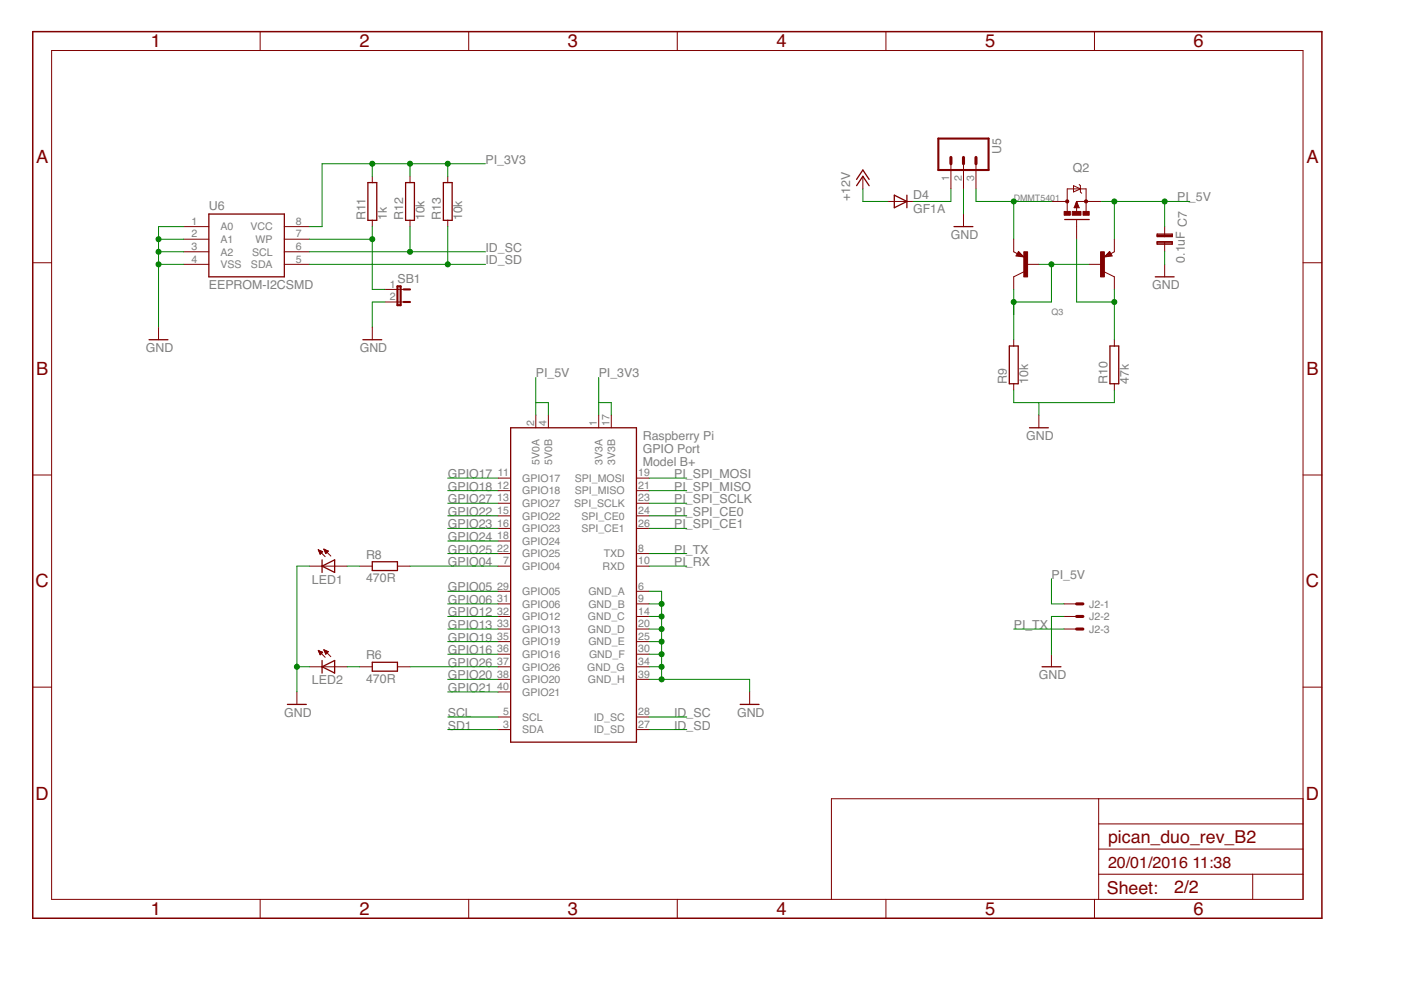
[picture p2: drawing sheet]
<svg xmlns="http://www.w3.org/2000/svg" width="297mm" height="210mm" viewBox="0 0 297 210" stroke-linecap="round" stroke-linejoin="round" font-family="sans-serif">
<g fill="none" stroke="#800000" stroke-width=".21">
<path d="M10.9 10.7h265.4v180h-265.4zM55.2 6.7v4M99.4 6.7v4M143.6 6.7v4M187.8 6.7v4M232.1 6.7v4M78.9 37.4v1.3M86.9 37.4v1.3M94.9 37.4v1.3M182.9 37.4v2.6M201.6 34.7v5.3M204.3 34.7v5.3"/>
<path d="M206.9 34.7v5.3M227.6 39.4l1.5 .6-1.5 .7zM228.8 39.1l.3 .3v1.3l.2 .3M6.9 55.7h4M38.9 56h5.4M38.9 50.7h5.4M38.9 48h5.4M38.9 53.4h5.4M60.3 56h5.3M60.3 50.7h5.3M60.3 48h5.3M60.3 53.4h5.3"/>
<path d="M78.9 46.7v1.3M86.9 46.7v1.3M94.9 46.7v1.3M188.3 42.7h5.3M204.3 45.4v2.6M214.9 50.7v2.7l.8 .4M215.9 53.3l1.2 1.2-1.7-.2zM217.1 57.6l-2.2 1.1v2.7M217.6 56h2.7M222.9 42.7h3.4M226.3 44.8v-4.8h4v4.8M228.3 42.7h5.3"/>
<path d="M228.3 42.7l.5 1.3h-1.1zM228.3 43.9v.9M228.3 46.7v4M230.9 56h2.7M234.1 57.6l2.2 1.1v2.7M235.3 53.3l.5 1-1.7 .2zM236.3 50.7v2.7l-.8 .4M246.9 48v2.2M246.9 51.2v2.2M246.9 56v2.7M276.3 55.7h4M33.6 69.4v2.6"/>
<path d="M78.9 69.4v2.6M81.6 61.4h4M81.6 64h4M214.9 72v1.4M236.3 72v1.4M113.6 88v2.7M116.3 88v2.7M126.9 88v2.7M129.6 88v2.7M214.9 81.4v1.3M220.3 88v2.7M236.3 81.4v1.3"/>
<path d="M6.9 100.7h4M67.5 116.6l1.4 1.4M67.5 116.6h.1M67.5 116.6l.9 .4-.5 .5M67.5 116.6l.4 .9M67.5 116.7h.3M67.6 116.9h.5M67.6 117h.8M67.7 117.1h.6M67.8 117.2h.3M67.8 117.4h.2M67.9 117.5h.1"/>
<path d="M68.7 116.4l1.4 1.5M68.7 116.4l.9 .4-.5 .6M68.7 116.4l.4 1M68.7 116.5h.1M68.7 116.6h.3M68.8 116.7h.6M68.9 116.9h.7M68.9 117h.6M69 117.1h.3M69 117.2h.2M69.1 117.4h.1M105.6 117.4h2.7"/>
<path d="M105.6 101.4h2.7M105.6 104h2.7M105.6 106.7h2.7M105.6 109.4h2.7M105.6 112h2.7M105.6 114.7h2.7M134.9 117.4h2.7M134.9 101.4h2.7M134.9 104h2.7M134.9 106.7h2.7M134.9 109.4h2.7M134.9 112h2.7"/>
<path d="M276.3 100.7h4M65.6 120h8M67.5 137.9l1.4 1.5M67.5 137.9l.9 .4-.5 .5zM67.5 138h.2M67.6 138.1h.4M67.6 138.3h.7M67.7 138.4h.6M67.7 138.5h.5M67.8 138.7h.3M67.9 138.8h.1M68.7 137.8l1.4 1.4"/>
<path d="M68.7 137.8l.9 .4-.5 .5zM68.7 137.9h.3M68.8 138h.5M68.8 138.1h.8M68.9 138.3h.6M68.9 138.4h.5M69 138.5h.2M69 138.7h.1M76.3 120h2.6M84.3 120h2.6M105.6 128h2.7M105.6 130.7h2.7"/>
<path d="M105.6 133.4h2.7M105.6 120h2.7M105.6 125.4h2.7M105.6 136h2.7M105.6 138.7h2.7M134.9 128h2.7M134.9 130.7h2.7M134.9 133.4h2.7M134.9 120h2.7M134.9 125.4h2.7M134.9 136h2.7M134.9 138.7h2.7"/>
<path d="M222.9 138.7v2.7M225.6 128h2.7M225.6 130.7h2.7M225.6 133.4h2.7M6.9 145.7h4M62.9 146.7v2.7M65.6 141.4h8M76.3 141.4h2.6M84.3 141.4h2.6M105.6 154.7h2.7M105.6 152h2.7M105.6 141.4h2.7"/>
<path d="M105.6 144h2.7M105.6 146.7h2.7M134.9 154.7h2.7M134.9 152h2.7M134.9 141.4h2.7M134.9 144h2.7M158.9 146.7v2.7M276.3 145.7h4M232.9 169.4v21.3M232.9 174.7h43.4M276.3 169.4h-100v21.3M55.2 190.7v4"/>
<path d="M99.4 190.7v4M143.6 190.7v4M187.8 190.7v4M232.1 190.7v4M232.9 185.4h43.4M232.9 180h43.4M265.6 185.4v5.3"/>
</g>
<path d="M6.9 6.7h273.4v188h-273.4z" fill="none" stroke="#800000" stroke-width=".32"/>
<g fill="none" stroke="#800000" stroke-width=".28">
<path d="M78 38.7h1.9v8h-1.9zM86 38.7h1.9v8h-1.9zM94 38.7h1.9v8h-1.9zM181.6 39.4l1.3-2 1.4 2M181.6 38l1.3-2 1.4 2M44.3 45.4h16v13.3h-16zM189.6 41.4l2.7 1.3-2.7 1.3zM192.3 41.4v2.6M202.3 48h4M216 54h.4l-.4-.2-.3 .4 1.1 .1-.8-.8-.4 .7M225.7 46.5h5.2M235.2 54h-.4l.4-.2 .3 .4-1.1 .1 .8-.8 .4 .7"/>
<path d="M244.9 58.7h4M245.3 51.2h3.2v.6h-3.2zM245.3 49.6h3.2v.6h-3.2zM245.3 51.5h3.2M245.3 49.9h3.2M31.6 72h4M76.9 72h4M214 73.4h1.9v8h-1.9zM235.3 73.4h1.9v8h-1.9zM108.3 90.7h26.6v66.7h-26.6zM218.3 90.7h4M68.3 118.7v2.7"/>
<path d="M78.9 119.1h5.4v1.9h-5.4zM68.3 120l2.7-1.3v2.7zM60.9 149.4h4M68.3 140v2.7M68.3 141.4l2.7-1.4v2.7zM78.9 140.4h5.4v1.9h-5.4zM156.9 149.4h4M220.9 141.4h4"/>
</g>
<path d="M198.9 29.4h10.7v6.6h-10.7zM84.3 60.7h.6v4h-.6zM85.6 61.4h1.3M85.6 64h1.3" fill="none" stroke="#800000" stroke-width=".44"/>
<path d="M228.3 43.6v.3h-.3l.3-.9 .2 .9" fill="none" stroke="#800000" stroke-width=".34"/>
<g fill="#800000" stroke="#800000" stroke-width=".21">
<circle cx="230.3" cy="42.7" r=".35"/>
<circle cx="226.3" cy="42.7" r=".35"/>
</g>
<g fill="#800000" stroke="#800000" stroke-width=".21">
<path d="M229.6 44.8h1.3v.8h-1.3z"/>
<path d="M225.6 44.8h1.3v.8h-1.3z"/>
<path d="M227.3 44.8h1.9v.8h-1.9z"/>
<path d="M217.1 53.4h.8v5.3h-.8z"/>
<path d="M233.3 53.4h.8v5.3h-.8z"/>
</g>
<path d="M201.6 33.4v1.3M204.3 33.4v1.3M206.9 33.4v1.3M228.3 128h1.3M228.3 130.7h1.3M228.3 133.4h1.3" fill="none" stroke="#800000" stroke-width=".66"/>
<g fill="none" stroke="#008000" stroke-width=".21">
<path d="M78.9 34.7v2.7M86.9 34.7v2.7M94.9 34.7v2.7M102.9 34.7h-34.6v13.3h-2.7M33.6 50.7h5.3M33.6 53.4h5.3M33.6 56h5.3M38.9 48h-5.3v21.4M65.6 50.7h13.3M65.6 53.4h37.3M65.6 56h37.3M78.9 48v13.4h2.7"/>
<path d="M86.9 48v5.4M94.9 48v8M182.9 40v2.7h5.4M201.6 40v2.7h-8M204.3 40v5.4M206.9 40v2.7h16M214.9 42.7v8M220.3 56h10.6M222.9 56v8h-8M228.3 50.7v13.3h8M233.6 42.7h18.7M236.3 42.7v8"/>
<path d="M246.9 42.7v5.3M246.9 53.4v2.6M81.6 64h-2.7v5.4M214.9 61.4v10.6M236.3 61.4v10.6M113.6 85.4h2.7v2.6M113.6 80v8M126.9 85.4h2.7v2.6M126.9 80v8M214.9 82.7v2.7h21.4v-2.7M220.3 85.4v2.6M94.9 117.4h10.7"/>
<path d="M94.9 101.4h10.7M94.9 104h10.7M94.9 106.7h10.7M94.9 109.4h10.7M94.9 114.7h10.7M94.9 112h10.7M137.6 117.4h8M137.6 101.4h8M137.6 104h8M137.6 106.7h8M137.6 109.4h8M137.6 112h8"/>
<path d="M65.6 120h-2.7v26.7M73.6 120h2.7M86.9 120h18.7M94.9 130.7h10.7M94.9 125.4h10.7M94.9 138.7h10.7M94.9 136h10.7M94.9 133.4h10.7M94.9 128h10.7M137.6 130.7h2.7M137.6 125.4h2.7v18.6M137.6 138.7h2.7"/>
<path d="M137.6 136h2.7M137.6 133.4h2.7M137.6 128h2.7M137.6 120h8M214.9 133.4h10.7M222.9 122.7v5.3h2.7M225.6 130.7h-2.7v8M62.9 141.4h2.7M73.6 141.4h2.7M86.9 141.4h18.7M94.9 144h10.7M94.9 152h10.7"/>
<path d="M94.9 154.7h10.7M94.9 146.7h10.7M137.6 144h21.3v2.7M137.6 141.4h2.7M137.6 152h8M137.6 154.7h8"/>
</g>
<g fill="#008000" stroke="#008000" stroke-width=".21">
<circle cx="33.6" cy="50.7" r=".53"/>
<circle cx="33.6" cy="53.4" r=".53"/>
<circle cx="33.6" cy="56" r=".53"/>
<circle cx="140.3" cy="141.4" r=".53"/>
<circle cx="140.3" cy="138.7" r=".53"/>
<circle cx="140.3" cy="136" r=".53"/>
<circle cx="140.3" cy="133.4" r=".53"/>
<circle cx="140.3" cy="130.7" r=".53"/>
<circle cx="140.3" cy="128" r=".53"/>
<circle cx="140.3" cy="144" r=".53"/>
<circle cx="62.9" cy="141.4" r=".53"/>
<circle cx="78.9" cy="34.7" r=".53"/>
<circle cx="86.9" cy="34.7" r=".53"/>
<circle cx="94.9" cy="34.7" r=".53"/>
<circle cx="78.9" cy="50.7" r=".53"/>
<circle cx="86.9" cy="53.4" r=".53"/>
<circle cx="94.9" cy="56" r=".53"/>
<circle cx="236.3" cy="42.7" r=".53"/>
<circle cx="246.9" cy="42.7" r=".53"/>
<circle cx="222.9" cy="56" r=".53"/>
<circle cx="214.9" cy="64" r=".53"/>
<circle cx="236.3" cy="64" r=".53"/>
<circle cx="214.9" cy="42.7" r=".53"/>
</g>
<g font-size="3.9" fill="#800000">
<text x="32" y="10.1">1</text>
<text x="76.2" y="10.1">2</text>
<text x="120.4" y="10.1">3</text>
<text x="164.6" y="10.1">4</text>
<text x="208.9" y="10.1">5</text>
<text x="253.1" y="10.1">6</text>
<text x="7.7" y="34.6">A</text>
<text x="277" y="34.6">A</text>
<text x="7.7" y="79.6">B</text>
<text x="277" y="79.6">B</text>
<text x="7.5" y="124.6">C</text>
<text x="276.9" y="124.6">C</text>
<text x="7.5" y="169.5">D</text>
<text x="276.9" y="169.5">D</text>
<text x="32" y="194">1</text>
<text x="76.2" y="194">2</text>
<text x="120.4" y="194">3</text>
<text x="164.6" y="194">4</text>
<text x="208.9" y="194">5</text>
<text x="253.1" y="194">6</text>
</g>
<g font-size="3.8" fill="#800000">
<text x="234.9" y="178.7">pican_duo_rev_B2</text>
<text x="234.7" y="189.5">Sheet:</text>
<text x="248.9" y="189.4">2/2</text>
</g>
<g font-size="3.4" fill="#800000">
<text x="234.9" y="184">20/01/2016</text>
<text x="252.8" y="184">11:38</text>
</g>
<g font-size="2.6" fill="#808080">
<text x="102.9" y="34.7">PI_3V3</text>
<text x="212.3" y="32.7" transform="rotate(-90 212.3 32.7)">U5</text>
<text x="227.4" y="36.6">Q2</text>
<text x="44.3" y="44.6">U6</text>
<text x="77.5" y="46.7" transform="rotate(-90 77.5 46.7)">R11</text>
<text x="82" y="46.7" transform="rotate(-90 82 46.7)">1k</text>
<text x="85.5" y="46.7" transform="rotate(-90 85.5 46.7)">R12</text>
<text x="90" y="46.7" transform="rotate(-90 90 46.7)">10k</text>
<text x="93.5" y="46.7" transform="rotate(-90 93.5 46.7)">R13</text>
<text x="98" y="46.7" transform="rotate(-90 98 46.7)">10k</text>
<text x="180.3" y="42.7" transform="rotate(-90 180.3 42.7)">+12V</text>
<text x="193.6" y="45.1">GF1A</text>
<text x="193.6" y="42.2">D4</text>
<text x="249.6" y="42.7">PI_5V</text>
<text x="102.9" y="53.4">ID_SC</text>
<text x="201.6" y="50.7">GND</text>
<text x="102.9" y="56">ID_SD</text>
<text x="251.2" y="55.7" transform="rotate(-90 251.2 55.7)">0.1uF C7</text>
<text x="44.3" y="61.4">EEPROM-I2CSMD</text>
<text x="84.3" y="60">SB1</text>
<text x="244.3" y="61.4">GND</text>
<text x="30.9" y="74.7">GND</text>
<text x="76.3" y="74.7">GND</text>
<text x="113.6" y="80">PI_5V</text>
<text x="126.9" y="80">PI_3V3</text>
<text x="213.5" y="81.4" transform="rotate(-90 213.5 81.4)">R9</text>
<text x="218" y="81.4" transform="rotate(-90 218 81.4)">10k</text>
<text x="234.8" y="81.4" transform="rotate(-90 234.8 81.4)">R10</text>
<text x="239.3" y="81.4" transform="rotate(-90 239.3 81.4)">47k</text>
<text x="136.3" y="93.4">Raspberry Pi</text>
<text x="217.6" y="93.4">GND</text>
<text x="94.9" y="101.4">GPIO17</text>
<text x="136.3" y="96">GPIO Port</text>
<text x="136.3" y="98.7">Model B+</text>
<text x="142.9" y="101.4">PI_SPI_MOSI</text>
<text x="94.9" y="106.7">GPIO27</text>
<text x="94.9" y="104">GPIO18</text>
<text x="142.9" y="104">PI_SPI_MISO</text>
<text x="142.9" y="106.7">PI_SPI_SCLK</text>
<text x="94.9" y="112">GPIO23</text>
<text x="94.9" y="109.4">GPIO22</text>
<text x="142.9" y="109.4">PI_SPI_CE0</text>
<text x="142.9" y="112">PI_SPI_CE1</text>
<text x="77.6" y="118.5">R8</text>
<text x="94.9" y="117.4">GPIO25</text>
<text x="94.9" y="114.7">GPIO24</text>
<text x="142.9" y="117.4">PI_TX</text>
<text x="66.1" y="123.8">LED1</text>
<text x="77.6" y="123.5">470R</text>
<text x="94.9" y="120">GPIO04</text>
<text x="94.9" y="125.4">GPIO05</text>
<text x="142.9" y="120">PI_RX</text>
<text x="222.9" y="122.7">PI_5V</text>
<text x="94.9" y="130.7">GPIO12</text>
<text x="94.9" y="128">GPIO06</text>
<text x="94.9" y="136">GPIO19</text>
<text x="94.9" y="133.4">GPIO13</text>
<text x="214.9" y="133.4">PI_TX</text>
<text x="77.6" y="139.8">R6</text>
<text x="94.9" y="141.4">GPIO26</text>
<text x="94.9" y="138.7">GPIO16</text>
<text x="66.1" y="145.1">LED2</text>
<text x="77.6" y="144.8">470R</text>
<text x="94.9" y="146.7">GPIO21</text>
<text x="94.9" y="144">GPIO20</text>
<text x="220.3" y="144">GND</text>
<text x="60.3" y="152">GND</text>
<text x="94.9" y="152">SCL</text>
<text x="94.9" y="154.7">SD1</text>
<text x="142.9" y="152">ID_SC</text>
<text x="142.9" y="154.7">ID_SD</text>
<text x="156.3" y="152">GND</text>
</g>
<g font-size="2.2" fill="#808080">
<text x="201.2" y="38.4" transform="rotate(-90 201.2 38.4)">1</text>
<text x="203.9" y="38.4" transform="rotate(-90 203.9 38.4)">2</text>
<text x="206.6" y="38.4" transform="rotate(-90 206.6 38.4)">3</text>
<text x="40.6" y="47.7">1</text>
<text x="62.7" y="47.7">8</text>
<text x="40.6" y="53">3</text>
<text x="40.6" y="50.3">2</text>
<text x="46.7" y="48.8">A0</text>
<text x="46.7" y="51.5">A1</text>
<text x="53.1" y="48.8">VCC</text>
<text x="54.2" y="51.5">WP</text>
<text x="62.7" y="50.3">7</text>
<text x="62.7" y="53">6</text>
<text x="40.6" y="55.7">4</text>
<text x="46.7" y="56.8">VSS</text>
<text x="46.7" y="54.2">A2</text>
<text x="53.2" y="56.8">SDA</text>
<text x="53.5" y="54.2">SCL</text>
<text x="62.7" y="55.7">5</text>
<text x="82.7" y="61">1</text>
<text x="82.7" y="63.7">2</text>
<text x="113.2" y="90.3" transform="rotate(-90 113.2 90.3)">2</text>
<text x="115.9" y="90.3" transform="rotate(-90 115.9 90.3)">4</text>
<text x="126.6" y="90.3" transform="rotate(-90 126.6 90.3)">1</text>
<text x="129.2" y="90.3" transform="rotate(-90 129.2 90.3)">17</text>
<text x="105.6" y="101">11</text>
<text x="114.4" y="98.6" transform="rotate(-90 114.4 98.6)">5V0A</text>
<text x="117.1" y="98.6" transform="rotate(-90 117.1 98.6)">5V0B</text>
<text x="127.7" y="98.6" transform="rotate(-90 127.7 98.6)">3V3A</text>
<text x="130.4" y="98.6" transform="rotate(-90 130.4 98.6)">3V3B</text>
<text x="135.3" y="101">19</text>
<text x="105.4" y="103.7">12</text>
<text x="105.4" y="106.3">13</text>
<text x="110.7" y="102.2">GPIO17</text>
<text x="110.7" y="104.8">GPIO18</text>
<text x="110.7" y="107.5">GPIO27</text>
<text x="121.8" y="107.5">SPI_SCLK</text>
<text x="121.9" y="102.2">SPI_MOSI</text>
<text x="121.9" y="104.8">SPI_MISO</text>
<text x="135.3" y="103.7">21</text>
<text x="135.3" y="106.3">23</text>
<text x="105.4" y="109">15</text>
<text x="105.4" y="111.7">16</text>
<text x="110.7" y="110.2">GPIO22</text>
<text x="110.7" y="112.8">GPIO23</text>
<text x="123.3" y="110.2">SPI_CE0</text>
<text x="123.3" y="112.8">SPI_CE1</text>
<text x="135.3" y="109">24</text>
<text x="135.3" y="111.7">26</text>
<text x="105.4" y="114.3">18</text>
<text x="105.4" y="117">22</text>
<text x="106.7" y="119.7">7</text>
<text x="110.7" y="115.5">GPIO24</text>
<text x="110.7" y="118.2">GPIO25</text>
<text x="128" y="118.2">TXD</text>
<text x="135.3" y="117">8</text>
<text x="135.3" y="119.7">10</text>
<text x="105.4" y="125">29</text>
<text x="110.7" y="120.8">GPIO04</text>
<text x="127.7" y="120.8">RXD</text>
<text x="135.3" y="125">6</text>
<text x="105.4" y="127.7">31</text>
<text x="105.4" y="130.3">32</text>
<text x="110.7" y="126.2">GPIO05</text>
<text x="110.7" y="128.8">GPIO06</text>
<text x="110.7" y="131.5">GPIO12</text>
<text x="124.6" y="131.5">GND_C</text>
<text x="124.8" y="126.2">GND_A</text>
<text x="124.8" y="128.8">GND_B</text>
<text x="135.3" y="127.7">9</text>
<text x="135.3" y="130.3">14</text>
<text x="230.9" y="128.8">J2-1</text>
<text x="230.9" y="131.5">J2-2</text>
<text x="105.4" y="133">33</text>
<text x="105.4" y="135.7">35</text>
<text x="110.7" y="134.2">GPIO13</text>
<text x="110.7" y="136.8">GPIO19</text>
<text x="124.6" y="134.2">GND_D</text>
<text x="124.8" y="136.8">GND_E</text>
<text x="135.3" y="133">20</text>
<text x="135.3" y="135.7">25</text>
<text x="230.9" y="134.2">J2-3</text>
<text x="105.4" y="138.3">36</text>
<text x="105.4" y="141">37</text>
<text x="105.4" y="143.7">38</text>
<text x="110.7" y="139.5">GPIO16</text>
<text x="110.7" y="142.2">GPIO26</text>
<text x="124.5" y="142.2">GND_G</text>
<text x="124.9" y="139.5">GND_F</text>
<text x="135.3" y="138.3">30</text>
<text x="135.3" y="141">34</text>
<text x="135.3" y="143.7">39</text>
<text x="105.4" y="146.3">40</text>
<text x="110.7" y="144.8">GPIO20</text>
<text x="110.7" y="147.5">GPIO21</text>
<text x="124.6" y="144.8">GND_H</text>
<text x="106.7" y="154.3">3</text>
<text x="106.7" y="151.7">5</text>
<text x="110.7" y="155.5">SDA</text>
<text x="110.7" y="152.8">SCL</text>
<text x="125.9" y="152.8">ID_SC</text>
<text x="125.9" y="155.5">ID_SD</text>
<text x="135.3" y="151.7">28</text>
<text x="135.3" y="154.3">27</text>
</g>
<g font-size="1.9" fill="#808080">
<text x="214.9" y="42.7">DMMT5401</text>
<text x="222.9" y="66.7">Q3</text>
</g>
</svg>
